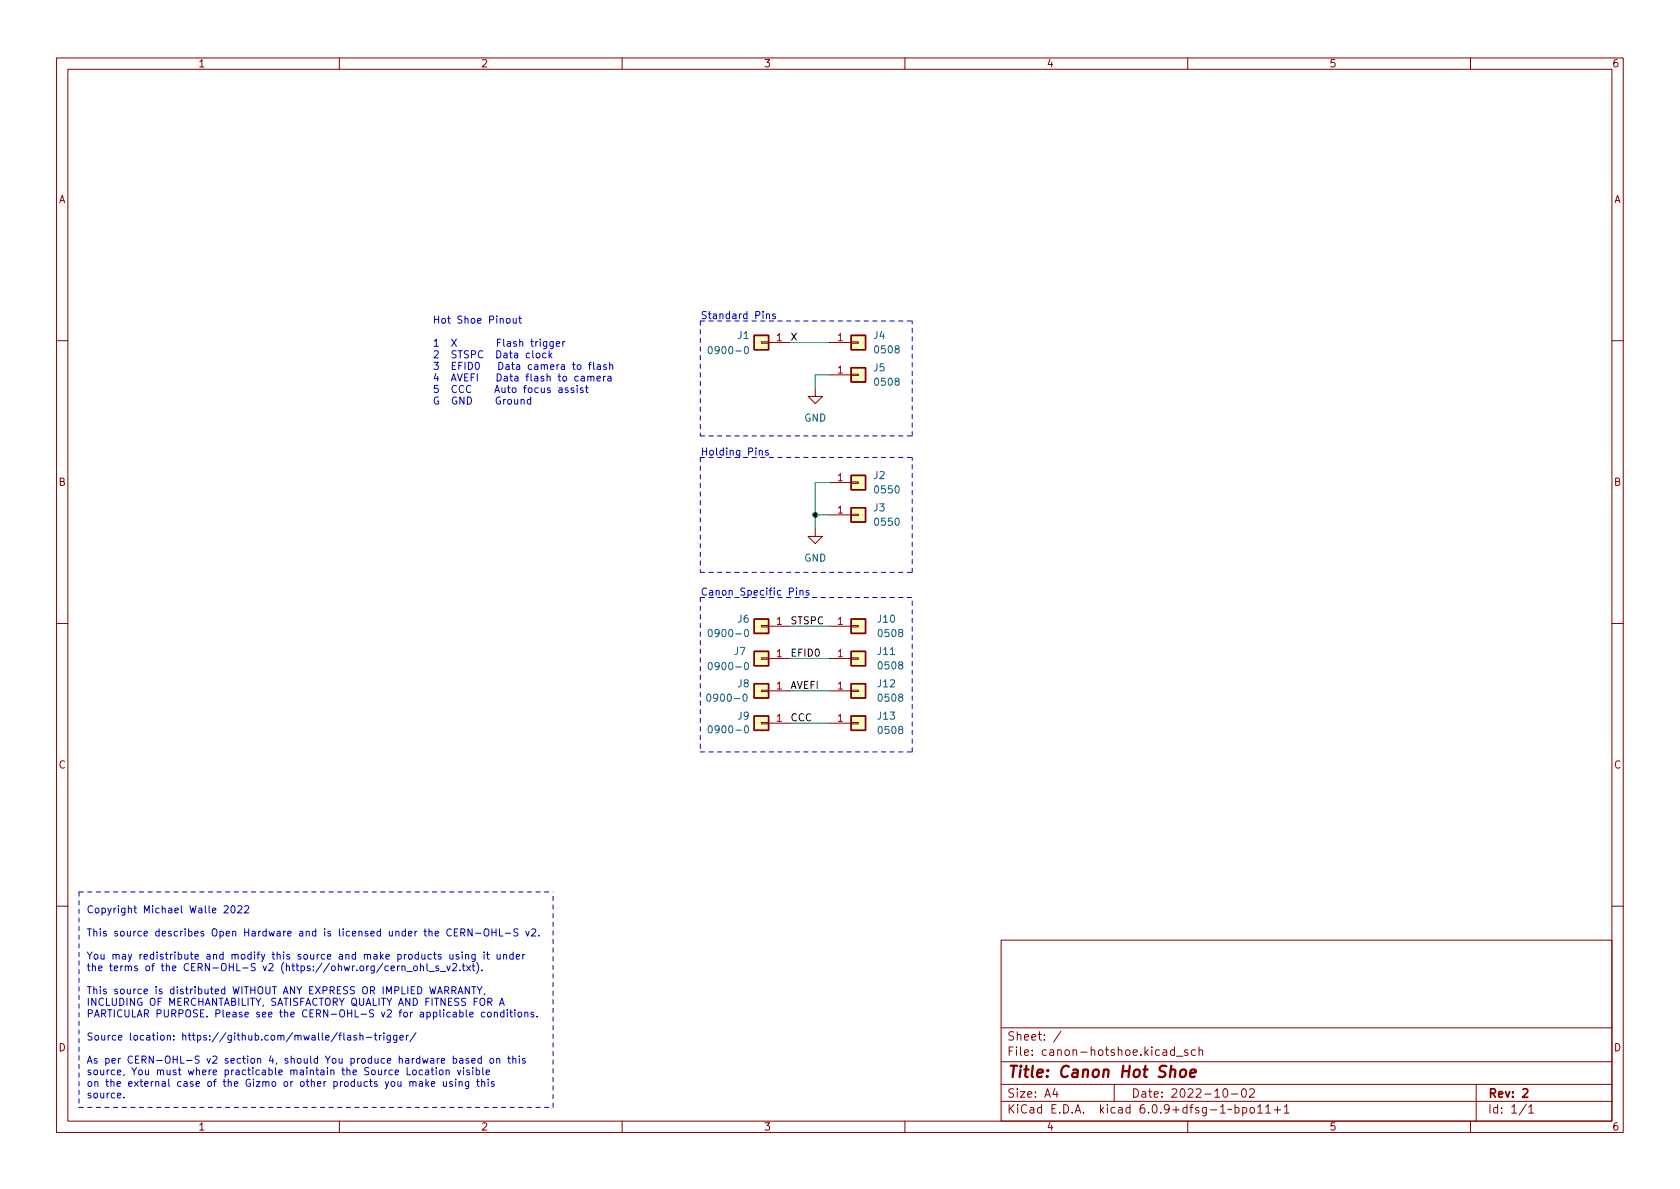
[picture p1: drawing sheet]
<svg xmlns="http://www.w3.org/2000/svg" width="297mm" height="210mm" viewBox="0 0 297 210" stroke-linecap="round" stroke-linejoin="round" font-family="sans-serif">
<g fill="none" stroke="#840000" stroke-width=".18">
<path d="M10 10.2h277v190.1h-277zM12 12.2h273v186.1h-273zM60 10.2v2M110 10.2v2M160 10.2v2M210 10.2v2M260 10.2v2M10 60.2h2M134.6 60.4h1.3v.3h-1.3zM135.9 60.6h3.8M144.1 68.8v1.3h1.3l-1.3 1.3-1.2-1.3h1.2M146.7 60.6h3.8"/>
<path d="M146.7 66.3h3.8M150.5 60.4h1.3v.3h-1.3zM150.5 66.2h1.3v.2h-1.3zM285 60.2h2M144.1 93.6v1.3h1.3l-1.3 1.2-1.2-1.2h1.2M146.7 85.3h3.8M146.7 91.1h3.8M150.5 85.2h1.3v.3h-1.3zM150.5 90.9h1.3v.3h-1.3zM10 110.2h2M134.6 116.3h1.3v.3h-1.3zM134.6 110.6h1.3v.3h-1.3z"/>
<path d="M135.9 116.5h3.8M135.9 110.7h3.8M146.7 116.5h3.8M146.7 110.7h3.8M150.5 110.6h1.3v.3h-1.3zM150.5 116.3h1.3v.3h-1.3zM285 110.2h2M134.6 122h1.3v.3h-1.3zM134.6 127.8h1.3v.2h-1.3zM135.9 127.9h3.8M135.9 122.2h3.8M146.7 127.9h3.8"/>
<path d="M146.7 122.2h3.8M150.5 127.8h1.3v.2h-1.3zM150.5 122h1.3v.3h-1.3zM10 160.2h2M177 166.3h108v32h-108zM285 160.2h2M60 198.3v2M110 198.3v2M160 198.3v2M177 194.8h108M177 191.8h108M177 187.8h108"/>
<path d="M177 181.8h108M186.5 192.5l-.4 1h1M186.9 193v1M187.6 182.4l-1.3 1.9M197 191.8v3M207.6 185.7l-.4-.1-.3 .3v.4l.2 .3h.5M207.6 185.1v1.5M208 186.8h1.1M210 198.3v2M210 185.7l-.4-.1-.2 .2 .1 .3 .5 .1v.4h-.6M211.4 185.7l-.5-.1-.3 .3v.4l.2 .3h.6M212 185.8l.2-.2 .4 .1v.9"/>
<path d="M212 185.1v1.5M216.4 192.6l.2-.1a.81 .81 0 0 1 .6 .7 .81 .81 0 0 1-.3 .8h-.2a.81 .81 0 0 1-.6-.6 .81 .81 0 0 1 .3-.8zM217.7 193.5h1.2M218.4 195.9l.4-.1 .3 .3v.4l-.2 .3h-.5M218.4 195.3v1.5M219.7 192.6l.2-.1a.81 .81 0 0 1 .5 .7 .81 .81 0 0 1-.3 .8h-.1a.81 .81 0 0 1-.6-.6 .81 .81 0 0 1 .3-.8zM219.7 195.9l.4-.1 .3 .3v.4l-.1 .3h-.6M219.7 195.8v1.5M220.9 192.7l.6-.2 .2 .2 .1 .3-.9 1h.9M221.1 196l.2-.2 .4 .2 .1 .5-.2 .3h-.3l-.2-.1zM222.4 195.8l.4-.5v1.5M222.4 196.8h.8"/>
<path d="M223.8 195.8l.4-.5v1.5M223.8 196.8h.8M225.3 196.3h1.1M225.9 195.7v1.1M227.1 195.8l.4-.5v1.5M227.1 196.8h.8M260 198.3v2M261 191.8v6.5M269.9 195.3l-1.3 1.9M270.3 195.8l.4-.5v1.5M270.3 196.8h.9"/>
</g>
<path d="M269.3 192.7l.5-.2 .3 .2v.3l-.9 1h.9" fill="none" stroke="#840000" stroke-width=".3"/>
<path d="M208.8 189.3a.52 .52 0 0 1 .5-.2 .52 .52 0 0 1 .4 .4v.6a.55 .55 0 0 1-.6 .4 .55 .55 0 0 1-.5-.4zM210.5 189.8l.9-.2v-.4l-.2-.1-.6 .1-.2 1 .3 .3 .5-.1" fill="none" stroke="#840000" stroke-width=".4"/>
<g fill="#ffffc2" stroke="#ffffc2" stroke-width=".18">
<path d="M133.3 115.2h2.6v2.5h-2.6z"/>
<path d="M150.5 84.1h2.5v2.5h-2.5z"/>
<path d="M150.5 89.8h2.5v2.5h-2.5z"/>
<path d="M133.3 59.3h2.6v2.5h-2.6z"/>
<path d="M150.5 126.6h2.5v2.6h-2.5z"/>
<path d="M150.5 109.5h2.5v2.5h-2.5z"/>
<path d="M150.5 115.2h2.5v2.5h-2.5z"/>
<path d="M150.5 120.9h2.5v2.5h-2.5z"/>
<path d="M133.3 120.9h2.6v2.5h-2.6z"/>
<path d="M150.5 59.3h2.5v2.5h-2.5z"/>
<path d="M150.5 65h2.5v2.6h-2.5z"/>
<path d="M133.3 126.6h2.6v2.6h-2.6z"/>
<path d="M133.3 109.5h2.6v2.5h-2.6z"/>
</g>
<g fill="none" stroke="#840000" stroke-width=".25">
<path d="M133.3 59.3h2.6v2.5h-2.6zM150.5 59.3h2.5v2.5h-2.5zM150.5 65h2.5v2.6h-2.5zM150.5 84.1h2.5v2.5h-2.5zM150.5 89.8h2.5v2.5h-2.5zM133.3 115.2h2.6v2.5h-2.6zM133.3 109.5h2.6v2.5h-2.6zM150.5 109.5h2.5v2.5h-2.5zM150.5 115.2h2.5v2.5h-2.5zM133.3 120.9h2.6v2.5h-2.6zM133.3 126.6h2.6v2.6h-2.6zM150.5 126.6h2.5v2.6h-2.5z"/>
<path d="M150.5 120.9h2.5v2.5h-2.5z"/>
</g>
<path d="M125.3 61.4l.2-.1a.68 .68 0 0 1 .5 .6 .68 .68 0 0 1-.5 .6l-.2-.1-.1-.3zM131.7 61.4l.2-.1a.68 .68 0 0 1 .5 .6 .68 .68 0 0 1-.5 .6l-.2-.1-.1-.3zM125.3 117.3l.2-.1a.68 .68 0 0 1 .5 .6 .68 .68 0 0 1-.5 .6l-.2-.1-.1-.4zM125.3 111.4l.2-.1a.68 .68 0 0 1 .5 .6 .68 .68 0 0 1-.5 .7l-.2-.1-.1-.4zM131.7 117.3l.2-.1a.68 .68 0 0 1 .5 .6 .68 .68 0 0 1-.5 .6l-.2-.1-.1-.4zM131.7 111.4l.2-.1a.68 .68 0 0 1 .5 .6 .68 .68 0 0 1-.5 .7l-.2-.1-.1-.4zM125.1 122.9l.2-.2a.68 .68 0 0 1 .4 .7 .68 .68 0 0 1-.4 .6l-.2-.1-.1-.4zM125.3 128.5l.2-.2a.68 .68 0 0 1 .5 .7 .68 .68 0 0 1-.5 .6l-.2-.1-.1-.4zM131.5 122.9l.2-.2a.68 .68 0 0 1 .4 .7 .68 .68 0 0 1-.4 .6l-.2-.1-.1-.4zM131.7 128.5l.2-.2a.68 .68 0 0 1 .5 .7 .68 .68 0 0 1-.5 .6l-.2-.1-.1-.4z" fill="none" stroke="#006464" stroke-width=".18"/>
<g fill="none" stroke="#0000c2" stroke-width=".18">
<path d="M79.9 60l.8 1.2M80.7 60l-.8 1.2M89.6 56.4l.2-.1 .3 .1 .1 .5-.1 .2-.3 .1-.2-.2zM90.7 56.3l.1 .8 .3 .1 .2-.2M91.3 56.3v.9M91.7 56.3h.5M91.9 55.9v1.1l.3 .2M94 60v1.1l.3 .1M95.5 60v.1M135.5 55.6l.2-.1 .3 .1 .1 .8M135.5 55.5v.9M137.1 55.6l-.3-.1-.2 .2 .1 .2 .4 .1v.3h-.5"/>
<path d="M82.6 70.2a.64 .64 0 0 1 .8 .6 .64 .64 0 0 1-.8 .7zM83.2 68.3a.6 .6 0 0 0-.8 .4 .6 .6 0 0 0 .6 .7l.2-.1M84.2 64.2l.1-.1a.68 .68 0 0 1 .5 .6 .68 .68 0 0 1-.5 .6l-.1-.1-.2-.4zM84.4 66.1v1.3M91 70.6v.8l.3 .1 .2-.2M91.5 70.6v.9M92.1 70.7l.2-.1 .3 .1 .1 .8M92.1 70.6v.9M93.8 70.7l-.3-.1-.3 .3 .1 .5h.5M93.8 60.4h.5M93.8 70.2v1.3M94.2 62v1.1l.2 .2"/>
<path d="M94.7 60.4v.8M94.9 62.5l.3-.1 .3 .3v.3l-.3 .3-.3-.1-.1-.2zM95.1 60.4l-.4 .2M95.5 60.4v.8M96.5 62.5l-.3-.1-.3 .3 .2 .5h.4M96.7 60.4v1l-.3 .3-.3-.1M96.7 60.5l-.4-.1-.2 .2 .1 .6h.5M97.1 62v1.3M97.2 62.8l.4 .5M97.6 62.4l-.5 .5M97.8 60.4v1l-.2 .3-.3-.1M97.8 60.5l-.3-.1-.3 .2 .1 .6h.5"/>
<path d="M98.4 60.8l.6-.1-.1-.2-.4-.1-.1 .2v.6h.5M98.8 68.6h.5l.1 .8M99.4 68.9h-.4l-.2 .2 .2 .3h.4M99.5 60.4v.8M99.9 60.4l-.4 .2M100.4 68.6h-.3l-.2 .2 .1 .1 .4 .2v.3h-.5M101.4 68.6h-.3l-.1 .2v.1l.4 .2v.3h-.4M102.1 68.2v.1M102.1 68.6v.8M102.2 64.5h.3l.2 .2v.4l-.2 .2h-.3l-.1-.2zM102.2 66.6l-.3-.1-.3 .3 .1 .5h.5M102.8 66.6h.5v.8"/>
<path d="M103.1 68.6h-.3l-.2 .2 .1 .1 .4 .2v.3h-.5M103.3 66.8l-.4 .1-.2 .2 .2 .3 .4-.1M103.5 68.6h.5M103.7 68.2v1l.3 .2M103.9 66.7l.2-.2 .3 .1 .1 .8M103.9 66.5v.9M104 64.5h.5M104.5 66.7l.2-.2 .3 .1v.8M104.5 64.1l-.3 .1v1.1M105 64.1v1.1l.1 .1M105.6 67l.6-.2-.1-.2-.4-.1-.1 .2v.6h.5M105.6 64.5h.5l.1 .8"/>
<path d="M106.2 64.8h-.5l-.1 .2 .1 .3h.5M106.7 66.5v.9M107.1 66.5l-.4 .3M107.2 64.5h-.3l-.2 .2 .1 .1 .4 .2v.3h-.5M107.5 66.6h.5v.8M107.8 64.6l.2-.1h.3v.8M107.8 64.1v1.2M108 66.8l-.4 .1-.2 .2 .2 .3 .4-.1M134.2 79.8l.2-.2 .3 .1 .1 .8M135.8 79.7l-.3-.1-.2 .2 .1 .2 .4 .1v.3h-.5M139.6 104.6h.6l.1-.2-.1-.3-.6-.1v1.2M140.8 104v.1"/>
<path d="M140.8 104.4v.8M141.4 104.5l.2-.1 .3 .1 .1 .7M141.4 104.4v.8M143 104.5l-.3-.1-.2 .2 .1 .2 .4 .1v.3h-.5M39.6 160.3l.5-.1 .3 .3-.8 .9h.8M41 160.2h.1a.68 .68 0 0 1 .5 .6 .68 .68 0 0 1-.5 .6 .84 .84 0 0 1-.1-1.2zM42 160.3l.5-.1 .3 .3-.8 .9h.8M43.3 160.3l.4-.1 .3 .3-.8 .9h.8M70.7 170.8l-.4 .3M71.1 170.9l.2-.1 .3 .1v.8M71.1 170.8v.9M71.9 171.8h1"/>
<path d="M73.3 170.9l.3-.1 .2 .3v.3l-.2 .3-.3-.1-.2-.2zM74.3 170.9l.2-.1 .3 .1 .1 .8M74.3 170.4v1.3M75.5 170.4v1.1l.2 .2M75.9 171.8h.9M76.6 168.8h.5M76.8 168.3v1.1l.3 .2M77.5 170.9l-.3-.1-.1 .2v.2l.4 .1v.3h-.4M77.8 171.8h1M78 168.8h-.3l-.2 .1v.2l.5 .1v.4h-.5M78.6 175.1h.6l.2-.2-.1-.3-.7-.1v1.2M78.9 175.1l.5 .6"/>
<path d="M79 170.8l.3 .9 .3-.9M79.5 168.8l.1 .8h.3l.2-.1M79.9 175.1h.6l.1-.2v-.3l-.7-.1v1.2M80 170.5l.5-.1 .3 .3-.8 1h.8M80.1 168.8v.8M80.2 175.1l.4 .6M80.3 164.9h.5M80.9 164.3h-.6v1.2h.6M81 175.7l.4-1.2 .4 1.2M81.1 168.8h-.3l-.2 .1 .1 .2 .4 .1v.4h-.5M81.1 175.4h.6M81.3 171.5v.2"/>
<path d="M81.5 164.9h.6l.1-.2-.1-.3-.6-.1v1.2M81.7 168.3v.2M81.7 168.8v.8M81.7 170.8h.5M81.8 164.9l.4 .6M81.9 170.4v1.1l.3 .2M82.3 168.9l.2-.1h.3l.1 .8M82.3 168.8v.8M82.4 178.6v1.1l.2 .1M82.5 170.8l.7 .9M83 174.5v1.2l-.7-1.2v1.2M83 179.4l.7-.1-.1-.3h-.4l-.2 .2 .1 .6h.5"/>
<path d="M83.2 170.8l-.7 .9M83.4 174.5h.7M83.5 164.3v1.2l-.8-1.2v1.2M83.5 170.8h.5M83.7 170.4v1.1l.3 .2M83.8 174.5v1.2M84 168.8v1l-.2 .2h-.3M84 168.8h-.3l-.3 .2 .1 .6h.5M84.1 165h.9M84.3 170.2a1.46 1.46 0 0 1 0 1.9M84.4 174.5l.4 .6 .4-.6M84.8 175.1v.6"/>
<path d="M85.2 171.5v.2M85.6 168.3v.2M85.6 168.8v.8M85.7 164.4l.2-.1a.43 .43 0 0 1 .5 .4v.4a.42 .42 0 0 1-.4 .4 .42 .42 0 0 1-.4-.4zM85.7 175.7l-.1 .2M85.7 179h-.4l-.2 .2 .1 .6h.5M86 168.8h.5M86.2 168.3v1.1l.3 .2M86.3 177.2l.6-.1 .1-.2-.1-.3-.6-.1v1.3M86.3 179h.3l.3 .2v.4l-.3 .2h-.3l-.1-.2zM86.6 177.2l.4 .6M87 164.9h.7"/>
<path d="M87 164.3v1.2M87.4 179.1l.2-.1h.3v.8M87.4 179v.8M87.7 164.3v1.2M87.9 168.8v.8h.4l.1-.1M88.3 164.3v1.2h.6M88.3 177.8l.4-1.3 .5 1.3M88.4 168.8v.8M88.4 177.4h.6M89 168.9l.2-.1h.3l.1 .8M89 168.8v.8M89.1 179h-.4l-.2 .2 .1 .6h.5"/>
<path d="M89.1 178.6v1.2M89.3 165h1M89.7 178.6v.1M89.7 179v.8M90.1 179h.5M90.3 178.6v1.1l.3 .1M90.7 168.8h-.3l-.3 .2 .1 .6h.5M90.7 168.3v1.3M91 178.6v.1M91 179v.8M91.3 169.2l.6-.1-.1-.3h-.3l-.2 .1v.7h.5M91.6 164.3h-.5l-.2 .1v.3l.6 .3 .1 .3-.3 .2h-.4"/>
<path d="M91.7 179h.3l.2 .2v.4l-.2 .2h-.3l-.1-.2zM92.4 168.8v.8M92.8 168.8l-.4 .2M92.8 179.1l.2-.1h.3v.8M92.8 179v.8M93 164.7l.3 .8 .3-.8M94 164.4l.5-.1 .2 .3-.8 .9h.8M94.4 179h-.3l-.2 .2v.2l.5 .1v.3h-.5M95 179.7v.1M95.3 165.4v.1M21.9 194v.1M59.6 182.6l-1 1.6"/>
<path d="M59.9 183.1h.5M60.4 182.7l-.3 .1v1.1M60.8 182.7v1l.2 .2M61.5 183.1h.4l.1 .8M62 183.4h-.4l-.2 .2 .2 .3h.4M63 183.1h-.3l-.2 .2 .1 .1 .4 .2v.3h-.5M63.6 183.2l.2-.1h.3l.1 .8M63.6 182.7v1.2M64.8 183.4h1M66.2 183.1h.5M66.4 182.7v1l.3 .2M67.1 183.1v.8"/>
<path d="M67.4 183.1l-.3 .2M67.9 182.7v.1M67.9 183.1v.8M69 183.1v1l-.2 .2h-.3M69 183.1h-.3l-.3 .2 .1 .6h.5M70.2 183.1v1l-.3 .2h-.3M70.2 183.1h-.4l-.2 .2 .1 .6h.5M70.7 183.5l.6-.1v-.3h-.4l-.2 .2 .1 .6h.5M71.9 183.1v.8M72.2 183.1l-.3 .2M72.5 191.4l.1-.1h.4v.8M72.5 191.3v.8"/>
<path d="M73 191.4l.2-.1h.3l.1 .8M73.1 189.3l.3-.1 .2 .3v.3l-.2 .3-.3-.1-.1-.2zM73.6 182.6l-1.1 1.6M74.2 191.3h.4l.1 .8M74.7 189.3l-.4-.1-.2 .3 .1 .5h.5M74.7 191.6h-.4l-.2 .2 .2 .3 .4-.1M75.2 189.3h.5l.1 .8M75.3 190.8v1.3M75.4 191.6l.4 .5M75.8 189.5l-.4 .1-.2 .2 .2 .3 .4-.1M75.8 191.3l-.5 .4M76.2 189.2h.5"/>
<path d="M76.3 191.7l.6-.1-.1-.3h-.3l-.2 .1v.6h.5M76.4 188.8v1.1l.3 .2M77.1 189.2v.9M77.8 189.3l.3-.1 .2 .3v.3l-.2 .3-.3-.1-.1-.2zM78 187.6l.6-.1v-.3h-.4l-.2 .1 .1 .7h.5M78.4 191.3l.1 .7 .3 .1 .1-.1M78.9 189.3l.2-.1 .3 .1v.8M78.9 189.2v.9M78.9 191.3v.8M80 191.3h-.3l-.2 .1v.2l.5 .1v.3h-.5M80.1 187.2h.4l.3 .2-.2 .6h-.5M80.1 186.7v1.3"/>
<path d="M80.6 190.8v.2M80.6 191.3v.8M80.9 189.2l.3 .9 .3-.9M81.2 191.4l.2-.1h.3v.8M81.2 191.3v.8M81.3 187.2h.5v.8M81.8 187.5h-.4l-.2 .2 .2 .3h.4M82 188.8v.1M82 189.2v.9M82.9 187.2h-.3l-.2 .1v.2l.5 .2v.3h-.5M82.9 191.3v1l-.3 .2h-.3M82.9 191.3h-.4l-.2 .2 .1 .5h.5"/>
<path d="M83 189.3l-.3-.1-.2 .2 .1 .2 .4 .1v.3h-.5M83.4 187.6l.6-.1v-.3h-.4l-.2 .1 .1 .7h.5M83.6 188.8v.1M83.6 189.2v.9M84.2 189.3l.4-.1 .2 .3-.1 .5h-.5M84.2 188.8v1.3M84.3 191.3h.4M84.4 190.8v1.1l.3 .2M85.1 187.2h-.4l-.2 .2 .1 .6h.5M85.1 186.7v1.3M85.2 191.4l.1-.1h.4v.8M85.2 190.8v1.3"/>
<path d="M85.3 188.8v1.1l.2 .2M86 189.6l.6-.1-.1-.2-.4-.1-.1 .2v.6h.5M86.3 190.8v.2M86.3 191.3v.8M86.7 187.2h.3l.3 .2v.4l-.3 .2h-.3l-.1-.2zM87.3 191.3h-.3l-.1 .1v.2l.4 .1v.3h-.4M87.8 187.3l.2-.1h.3l.1 .8M87.8 187.2v.8M89.8 187.2h.4M89.9 186.7v1.1l.3 .2M90.7 187.3l.2-.1h.3v.8M90.7 186.7v1.3"/>
<path d="M91.8 186.7v.2M91.8 187.2v.8M92.8 187.2h-.3l-.1 .1v.2l.4 .2v.3h-.4"/>
</g>
<g fill="none" stroke="#0000c2" stroke-width=".18" stroke-dasharray=".8 .8">
<path d="M123.8 56.8h37.5M123.8 56.8v20.3M123.8 77.1h37.5M161.3 77.1v-20.3M123.8 80.9v20.3M123.8 80.9h37.5M123.8 105.7h37.5M123.8 101.2h37.5M123.8 105.7v27.3M161.3 101.2v-20.3M123.8 133h37.5M161.3 133v-27.3"/>
<path d="M14 157.7h83.8M14 157.7v38.1M14 195.8h83.8M97.8 195.8v-38.1"/>
</g>
<path d="M139.7 60.6h7M146.7 66.3h-2.6v2.5M144.1 91.1h2.6M146.7 85.3h-2.6v8.3M139.7 116.5h7M139.7 110.7h7M139.7 127.9h7M139.7 122.2h7" fill="none" stroke="#009600" stroke-width=".18"/>
<circle cx="144.1" cy="91.1" r=".46" fill="#009600" stroke="#009600" stroke-width=".18"/>
<text font-size="2.8" fill="#840000" x="178" y="190.6">Title: Canon Hot Shoe</text>
<g font-size="2.1" fill="#840000">
<text x="178" y="184">Sheet: /</text>
<text x="178" y="186.7">File: canon-hotshoe.kicad_sch</text>
<text x="178" y="196.9">KiCad E.D.A. kicad 6.0.9+dfsg-1~bpo11+1</text>
<text x="178" y="194.1">Size: A4</text>
<text x="200" y="194.1">Date: 2022-10-02</text>
<text x="263" y="194.1">Rev: 2</text>
<text x="263" y="196.9">Id: 1/1</text>
</g>
<g font-size="1.8" fill="#840000">
<text x="35" y="11.9">1</text>
<text x="85" y="11.9">2</text>
<text x="135" y="11.9">3</text>
<text x="185" y="11.9">4</text>
<text x="235" y="11.9">5</text>
<text x="285" y="11.9">6</text>
<text x="10.3" y="35.9">A</text>
<text x="285.3" y="35.9">A</text>
<text x="10.3" y="85.9">B</text>
<text x="285.3" y="85.9">B</text>
<text x="10.3" y="135.9">C</text>
<text x="285.3" y="135.9">C</text>
<text x="10.3" y="185.9">D</text>
<text x="285.3" y="185.9">D</text>
<text x="35" y="199.9">1</text>
<text x="85" y="199.9">2</text>
<text x="135" y="199.9">3</text>
<text x="185" y="199.9">4</text>
<text x="235" y="199.9">5</text>
<text x="285" y="199.9">6</text>
</g>
<g font-size="1.8" fill="#0000c2">
<text x="76.5" y="57.2">Hot Shoe Pinout</text>
<text x="123.8" y="56.4">Standard Pins</text>
<text x="76.5" y="61.3">1 X</text>
<text x="76.5" y="63.3">2 STSPC Data clock</text>
<text x="76.5" y="65.4">3 EFID0</text>
<text x="83" y="61.3">Flash trigger</text>
<text x="84.9" y="65.4">Data camera to flash</text>
<text x="76.5" y="67.4">4 AVEFI</text>
<text x="76.5" y="69.5">5 CCC</text>
<text x="76.5" y="71.5">G GND</text>
<text x="84.2" y="69.5">Auto focus assist</text>
<text x="84.7" y="71.5">Ground</text>
<text x="85" y="67.4">Data flash to camera</text>
<text x="123.8" y="80.5">Holding Pins</text>
<text x="123.8" y="105.3">Canon Specific Pins</text>
<text x="15.2" y="161.5">Copyright Michael Walle 2022</text>
<text x="15.2" y="165.6">This source describes Open Hardware and is licensed under the CERN-OHL-S v2.</text>
<text x="15.2" y="169.7">You may redistribute and modify this source and make products using it under</text>
<text x="15.2" y="171.7">the terms of the CERN-OHL-S v2 (https://ohwr.org/cern_ohl_s_v2.txt).</text>
<text x="15.2" y="175.8">This source is distributed WITHOUT ANY EXPRESS OR IMPLIED WARRANTY,</text>
<text x="15.2" y="177.9">INCLUDING OF MERCHANTABILITY, SATISFACTORY QUALITY AND FITNESS FOR A</text>
<text x="15.2" y="179.9">PARTICULAR PURPOSE. Please see the CERN-OHL-S v2 for applicable conditions.</text>
<text x="15.2" y="184">Source location: https://github.com/mwalle/flash-trigger/</text>
<text x="15.2" y="188.1">As per CERN-OHL-S v2 section 4, should You produce hardware based on this</text>
<text x="15.2" y="190.1">source, You must where practicable maintain the Source Location visible</text>
<text x="15.2" y="192.2">on the external case of the Gizmo or other products you make using this</text>
<text x="15.2" y="194.2">source.</text>
</g>
<g font-size="1.8" fill="#006464">
<text x="130.5" y="59.9">J1</text>
<text x="154.5" y="59.9">J4</text>
<text x="126" y="62.6">0900-0</text>
<text x="154.5" y="65.7">J5</text>
<text x="154.8" y="62.5">0508</text>
<text x="154.8" y="68.2">0508</text>
<text x="142.2" y="74.5">GND</text>
<text x="154.5" y="84.7">J2</text>
<text x="154.8" y="87.2">0550</text>
<text x="154.5" y="90.4">J3</text>
<text x="154.8" y="93">0550</text>
<text x="142.2" y="99.3">GND</text>
<text x="126" y="112.6">0900-0</text>
<text x="130.5" y="110.1">J6</text>
<text x="155.2" y="110.1">J10</text>
<text x="155.5" y="112.6">0508</text>
<text x="126" y="118.5">0900-0</text>
<text x="129.8" y="115.8">J7</text>
<text x="155.2" y="115.8">J11</text>
<text x="155.5" y="118.4">0508</text>
<text x="125.8" y="124.1">0900-0</text>
<text x="130.5" y="121.5">J8</text>
<text x="155.2" y="121.5">J12</text>
<text x="155.5" y="124.1">0508</text>
<text x="126" y="129.7">0900-0</text>
<text x="130.5" y="127.2">J9</text>
<text x="155.2" y="127.2">J13</text>
<text x="155.5" y="129.8">0508</text>
</g>
<g font-size="1.8" fill="#a90000">
<text x="137.3" y="60.3">1</text>
<text x="148.1" y="60.3">1</text>
<text x="148.1" y="66">1</text>
<text x="148.1" y="85.1">1</text>
<text x="148.1" y="90.8">1</text>
<text x="137.3" y="110.5">1</text>
<text x="148.1" y="110.5">1</text>
<text x="137.3" y="116.2">1</text>
<text x="148.1" y="116.2">1</text>
<text x="137.3" y="121.9">1</text>
<text x="148.1" y="121.9">1</text>
<text x="137.3" y="127.6">1</text>
<text x="148.1" y="127.6">1</text>
</g>
<g font-size="1.8" fill="#0f0f0f">
<text x="139.7" y="60.2">X</text>
<text x="139.7" y="110.4">STSPC</text>
<text x="139.7" y="116.1">EFID0</text>
<text x="139.7" y="121.8">AVEFI</text>
<text x="139.7" y="127.5">CCC</text>
</g>
</svg>
